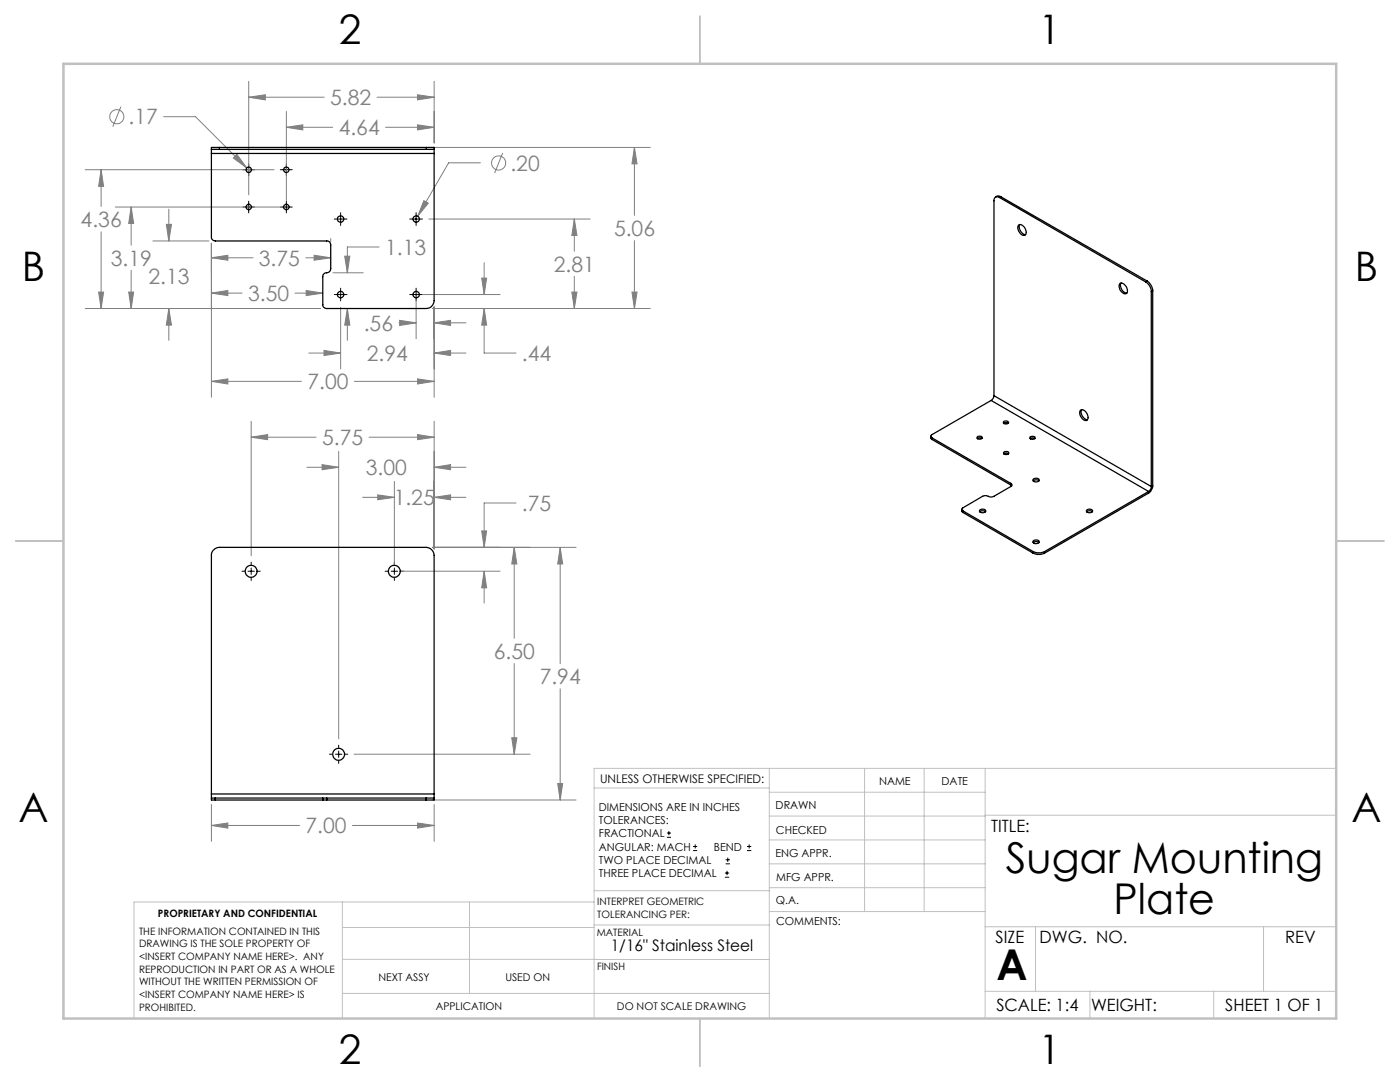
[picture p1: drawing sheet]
<svg xmlns="http://www.w3.org/2000/svg" width="279mm" height="216mm" viewBox="0 0 279 216" stroke-linecap="round" stroke-linejoin="round" font-family="sans-serif">
<g fill="none" stroke="#808080" stroke-width=".2">
<path d="M49.6 19.4l3.4-.5v1zM49.6 16.2v22.7M49.6 19.4h15.1M75.2 19.4h11.4M83.3 18.9l3.3 .5-3.3 .5zM86.6 16.2v12.3M17 33.9h37.7M20.2 33.9l.5 3.3h-1zM20.2 33.9v7.3M24.1 21.3l-1.6 4M32.7 23.3h6.3l10.2 10.2M47.3 30.8l1.9 2.7-2.6-2z"/>
<path d="M57.1 25.4l3.3-.5v1zM57.1 22.2v17.8M57.1 25.4h9.3M76.9 25.4h9.7M83.3 24.9l3.3 .5-3.3 .5zM86.3 29.4h43.5M95.9 32.5h-6.4l-6.1 10.6M100.3 30.5l-1.6 4M126.6 29.4l.5 3.3h-1zM126.6 29.4v13.6M19.7 58.3h1l-.5 3.3zM20.2 46.2v15.4"/>
<path d="M23 41.3h32.9M25.7 58.3h1l-.5 3.3zM26.2 41.3l.5 3.3h-1zM26.2 41.3v7.6M26.2 53.9v7.7M30.5 48.1h11.2M33.2 44.8h1l-.5 3.3zM33.7 41.7v6.4M42.2 58.5l3.3-.5v1zM42.2 51.4l3.3-.5v1zM42.2 48.5v30.8M42.2 58.5h6.1"/>
<path d="M42.2 51.4h8.3M58.9 58.5h5.5M61 51.4h5M61.1 58l3.3 .5-3.3 .5zM62.7 50.9l3.3 .5-3.3 .5zM66 47.6v.7M66.5 54.4h6M68.8 51.1h1l-.5 3.3zM75.7 49.3h-6.4v5.1M84.3 58.8h15.5M84.6 40l.9 .5-2.1 2.6zM85.6 43.7h32.2"/>
<path d="M96.1 55.5h1l-.5 3.3zM96.6 52.4v6.4M114.1 58.3h1l-.5 3.3zM114.6 43.7l.5 3.3h-1zM114.6 43.7v6.4M114.6 55.1v6.5M126.1 58.3h1l-.5 3.3zM126.6 48v13.6M17 61.6h46.9M33.7 61.6l.5 3.3h-1zM33.7 61.6v6.3M42.2 76.1l3.3-.5v1z"/>
<path d="M42.2 76.1h17.9M61.6 70.4h6.4M64.7 69.9l3.3 .5-3.3 .5zM68 61.3v12.3M69.3 61.6l.5 3.3h-1zM69.3 61.6v6.3M70.7 76.1h15.9M79.6 64.4h3.4M79.8 63.9l3.2 .5-3.2 .5zM83 60v7.6M83.3 75.6l3.3 .5-3.3 .5zM86.3 61.6h43.5"/>
<path d="M86.6 64.4l3.3-.5v1zM86.6 70.4l3.3-.5v1zM86.6 61.2v18.1M86.6 70.4h6.4M86.6 64.4h6.4M96.6 61.6l.5 3.3h-1zM96.6 61.6v8.8h6.4M50.1 87.2l3.3-.5v1zM50.1 84.1v26.8M50.1 87.2h13M61.2 93.2h6.4M64.3 92.7l3.3 .5-3.3 .5z"/>
<path d="M67.6 90.1v57.3M72.4 99.2h6.3M73.7 87.2h12.9M75.4 98.7l3.3 .5-3.3 .5zM78.7 96.1v16.6M83.3 86.7l3.3 .5-3.3 .5zM86.6 99.2l3.3-.5v1zM86.6 93.2l3.3-.5v1zM86.6 84.1v25.4M86.6 99.2h6.4M86.6 93.2h6.4M80 114h19.8"/>
<path d="M86.3 109.2h28.7M96.1 105.9h1l-.5 3.3zM96.6 114l.5 3.3h-1zM96.6 114v6.3M102.6 109.2l.6 3.3h-1.1zM102.6 109.2v18.2M103 100.4h-6.4v8.8M111.8 109.2l.5 3.3h-1zM111.8 109.2v23.2M102.6 132.4v18.1M111.8 137.4v22.2M70.7 150.5h35.1"/>
<path d="M86.3 159.6h28.7M102.1 147.2h1.1l-.6 3.3zM111.3 156.4h1l-.5 3.2zM42.2 164.7l3.3-.5v1zM42.2 160.5v7.4M42.2 164.7h17.6M70.3 164.7h16.3M83.3 164.2l3.3 .5-3.3 .5zM86.6 160.5v7.4"/>
<circle cx="23.3" cy="23.3" r="1.41"/>
<circle cx="99.5" cy="32.5" r="1.42"/>
</g>
<g fill="none" stroke="#000" stroke-width=".2">
<path d="M48.5 33.9h2.3M49.6 32.7v2.4M56 33.9h2.3M57.2 32.7v2.4M48.5 41.3h2.3M49.6 40.1v2.4M56 41.3h2.3M57.2 40.1v2.4M66.7 43.7h2.6M66.7 58.8h2.6M68 42.4v2.6M68 57.5v2.5"/>
<path d="M81.8 43.7h2.5M81.8 58.8h2.5M83 42.4v2.6M83 57.5v2.5M48.3 114h.6M49.5 114h1.3M50.1 112.2v.5M50.1 113.3v1.3M50.1 115.3v.5M51.4 114h.5M76.9 114h.5M78.1 114h1.2"/>
<path d="M78.7 112.2v.5M78.7 113.3v1.3M78.7 115.3v.5M80 114h.5M65.8 150.5h.5M67 150.5h1.2M67.6 148.7v.5M67.6 149.9v1.2M67.6 151.8v.5M68.9 150.5h.5M133.1 167.1h.8M133.1 166.2h.8"/>
<path d="M133.5 165.8v.9M138.3 169.7h.8M138.3 168.9h.8M138.7 168.5v.8M144.7 175h.8M144.7 174.2h.8M144.8 172.4h.9M144.8 171.6h.9M145.1 173.8v.8M145.2 171.1v.9M149.1 169.7h.8M149.1 168.9h.8"/>
<path d="M149.5 168.5v.8"/>
</g>
<g fill="none" stroke="#c0c0c0" stroke-width=".2">
<path d="M118.6 157.2h34.9M153.5 153.3v49.9M153.5 158.1h43.1M172.5 153.3v28.6M184.4 153.3v28.6M196.6 153.3v49.9M266.7 153.3h-148.1v49.9M68.3 180v23.2M93.7 180v18.2M118.6 177.7h35M118.6 180h-91.9v23.2M153.5 167.6h43.1"/>
<path d="M153.5 162.8h43.1M153.5 172.4h43.1M153.5 177.1h43.1M196.6 162.7h70.1M68.3 198.2h85.2M68.3 191.4l85.2 .1M68.3 185.1h50.3M118.6 184.6h35M153.6 181.9h43M196.6 197.8h70.1M196.6 184.9h70.1M206.7 184.9v12.9"/>
<path d="M217.5 197.8v5.4M242.2 197.8v5.4M252.2 184.9v12.9"/>
</g>
<path d="M139.7 3.2v9.5M3.1 107.9h9.6M266.7 107.9h9.5M139.7 203.2v9.6" fill="none" stroke="#c0c0c0" stroke-width=".25"/>
<path d="M12.7 12.7h254v190.5h-254z" fill="none" stroke="#c0c0c0" stroke-width=".5"/>
<path d="M111.8 109.2l.5 3.3h-1zM111.3 156.4h1l-.5 3.2zM83.3 164.2l3.3 .5-3.3 .5zM42.2 164.7l3.3-.5v1zM86.6 99.2l3.3-.5v1zM75.4 98.7l3.3 .5-3.3 .5zM86.6 93.2l3.3-.5v1zM64.3 92.7l3.3 .5-3.3 .5zM83.3 86.7l3.3 .5-3.3 .5zM50.1 87.2l3.3-.5v1zM96.1 105.9h1l-.5 3.3zM96.6 114l.5 3.3h-1zM102.6 109.2l.6 3.3h-1.1zM102.1 147.2h1.1l-.6 3.3zM96.6 61.6l.5 3.3h-1zM96.1 55.5h1l-.5 3.3zM114.1 58.3h1l-.5 3.3zM114.6 43.7l.5 3.3h-1zM126.1 58.3h1l-.5 3.3zM126.6 29.4l.5 3.3h-1zM86.6 64.4l3.3-.5v1zM79.8 63.9l3.2 .5-3.2 .5zM86.6 70.4l3.3-.5v1zM64.7 69.9l3.3 .5-3.3 .5zM25.7 58.3h1l-.5 3.3zM26.2 41.3l.5 3.3h-1zM19.7 58.3h1l-.5 3.3zM20.2 33.9l.5 3.3h-1zM83.3 24.9l3.3 .5-3.3 .5zM57.1 25.4l3.3-.5v1zM83.3 18.9l3.3 .5-3.3 .5zM49.6 19.4l3.4-.5v1zM47.3 30.8l-.7 .7 2.6 2zM84.6 40l-1.2 3.1 2.1-2.6zM33.7 61.6l.5 3.3h-1zM33.2 44.8h1l-.5 3.3zM83.3 75.6l3.3 .5-3.3 .5zM42.2 76.1l3.3-.5v1zM61.1 58l3.3 .5-3.3 .5zM42.2 58.5l3.3-.5v1zM62.7 50.9l3.3 .5-3.3 .5zM42.2 51.4l3.3-.5v1zM69.3 61.6l.5 3.3h-1zM68.8 51.1h1l-.5 3.3z" fill="#808080"/>
<g fill="none" stroke="#000" stroke-width=".25">
<path d="M42.2 29.8h1.6M42.2 29.8v.8M42.2 30.6v16.7a.78 .78 0 0 0 .8 .8h22.2a.78 .78 0 0 1 .8 .8v4.7a.93 .93 0 0 1-1.1 .9l-.5 .6v5.7a.73 .73 0 0 0 .8 .8h19.9a1.63 1.63 0 0 0 1.5-1.6v-29.4M42.2 30.6h44.4M43.8 29.4h-1.6v.4M43.8 29.8h41.3M43.8 29.4v.4M43.8 29.4h41.3M85.1 29.8h1.5M85.1 29.4h1.5v.4M85.1 29.4v.4M86.6 29.8v.8"/>
<path d="M199.5 39.4a.67 .67 0 0 0-.8-.1 .67 .67 0 0 0-.3 .8v38.9M199.5 39.4l29.2 16.9M199.7 39.3l-.4-.2-.6 .2M199.7 39.3l-.2 .1M199.7 39.3l29.3 16.8M203.3 44.9a1.24 1.24 0 0 1 1.5 1.3 .6 .6 0 0 1-.3 .8 .6 .6 0 0 1-.8-.3 1.6 1.6 0 0 1-.4-1.8zM203.5 44.8a1.54 1.54 0 0 0 1.2 2M223.5 56.6a1.24 1.24 0 0 1 1.5 1.2 .6 .6 0 0 1-.3 .8 .6 .6 0 0 1-.8-.3 1.52 1.52 0 0 1-.4-1.7zM223.7 56.5a1.53 1.53 0 0 0 1.2 2M228.7 56.3a2.37 2.37 0 0 1 1.1 1.9M229 56.1a2.51 2.51 0 0 1 1 1.9M229 56.1l-.3 .2"/>
<path d="M229.8 58.2v38.9M230 58l-.2 .2M230 58v38.9M197.8 79.9l-11.8 6.8a.35 .35 0 0 0-.2 .3 .35 .35 0 0 0 .2 .4M197.8 79.9l31.4 18.2M198.4 79l-.2 .5-.4 .4M198.4 79l31.4 18.1M185.8 87v.5l.2 .2M186 87.4l15.7 9M186 87.4v.3M186 87.7l15.7 9.1M195 87.2a.63 .63 0 0 1 1 .2 .61 .61 0 0 1-1-.1z"/>
<path d="M195.1 87.5l.3-.2 .6 .2M200.3 84.2a.63 .63 0 0 1 1 .1 .61 .61 0 0 1-1.1-.1zM200.3 84.5l.4-.2 .5 .2M200.3 90.2a.53 .53 0 0 1 .6-.2 .53 .53 0 0 1 .4 .5 .63 .63 0 0 1-1-.2zM200.3 90.6l.4-.2 .6 .2M201.7 96.4a.33 .33 0 0 1 .3 .4 .33 .33 0 0 1-.3 .3l-3.5 2-.6 .1-.9-.3-.6 .1-3.9 2.3a.33 .33 0 0 0-.3 .3 .33 .33 0 0 0 .3 .4M201.7 96.8l.2 .1M201.7 96.4v.4M205.6 87.2a.67 .67 0 0 1 1 .2 .61 .61 0 0 1-1.1-.1zM205.6 87.5l.4-.1 .5 .1M206.2 96a.86 .86 0 0 1 1.1 0M206.3 95.6a.63 .63 0 0 1 .6-.2 .63 .63 0 0 1 .5 .5 .67 .67 0 0 1-.7 .3 .67 .67 0 0 1-.5-.5z"/>
<path d="M215.6 81.9a1.18 1.18 0 0 1 1.5 1.2 .6 .6 0 0 1-.3 .8 .6 .6 0 0 1-.8-.3 1.52 1.52 0 0 1-.4-1.7zM215.9 81.7a1.54 1.54 0 0 0 1.1 2M229.2 98.1l-20.7 12M229.2 98.1v.3M229.2 98.4l-20.7 12M229.8 97.1l-.2 .5-.4 .5M230 96.9a1.98 1.98 0 0 1-.8 1.5M230 96.9l-.2 .2M191.9 101.6v.4l.3 .3M192.2 102l14 8.1M192.2 102v.3M192.2 102.3l14 8.1"/>
<path d="M195.5 102.1a.86 .86 0 0 1 1.2 0M195.6 101.7a.65 .65 0 0 1 .7-.1 .65 .65 0 0 1 .4 .5 .77 .77 0 0 1-1.2-.2zM206.2 108a.74 .74 0 0 1 1.2 .1 .65 .65 0 0 1-.7 .4 .65 .65 0 0 1-.5-.5zM206.2 110.1a2.7 2.7 0 0 0 2.3 0M206.2 110.4a2.7 2.7 0 0 0 2.3 0M206.2 108.3a.86 .86 0 0 1 1.1 0M206.2 110.1v.3M208.5 110.1v.3M216.9 101.8a.74 .74 0 0 1 1.2 .2 .72 .72 0 0 1-1.3-.1zM216.9 102.1a.9 .9 0 0 1 1.1 0M42.2 159.2h.8M42.2 159.2v.4h.8"/>
<path d="M42.2 158.4v.8M42.2 158.4v-47.6a1.63 1.63 0 0 1 1.6-1.6h41.3a1.7 1.7 0 0 1 1.5 1.6v47.6M42.2 158.4h44.4M43 159.2h21.4M43 159.6h21.4M43 159.2v.4M64.4 159.2h.8M64.4 159.6h.8M64.4 159.2v.4M65.2 159.2v.4M65.2 159.2h19.9M65.2 159.6h19.9"/>
<path d="M85.1 159.2h1.5M85.1 159.2v.4M86.6 159.2v.4h-1.5M86.6 158.4v.8"/>
<circle cx="49.6" cy="33.9" r=".55"/>
<circle cx="57.1" cy="33.9" r=".55"/>
<circle cx="49.7" cy="41.3" r=".54"/>
<circle cx="57.1" cy="41.3" r=".54"/>
<circle cx="68" cy="43.7" r=".64"/>
<circle cx="68" cy="58.8" r=".63"/>
<circle cx="83.1" cy="43.7" r=".64"/>
<circle cx="83.1" cy="58.8" r=".63"/>
<circle cx="50.1" cy="114" r="1.19"/>
<circle cx="78.7" cy="114" r="1.19"/>
<circle cx="67.6" cy="150.5" r="1.19"/>
</g>
<g font-size="8.5">
<text x="200.7" y="174.2">Sugar Mounting</text>
<text x="222.2" y="182.3">Plate</text>
<text x="198.9" y="195.5">A</text>
</g>
<g font-size="8.1">
<text x="67.6" y="8.9">2</text>
<text x="207.3" y="8.9">1</text>
<text x="4.4" y="56.2">B</text>
<text x="270.4" y="56.2">B</text>
<text x="3.7" y="164.1">A</text>
<text x="269.7" y="164.1">A</text>
<text x="67.6" y="212.4">2</text>
<text x="207.3" y="212.4">1</text>
</g>
<g font-size="4.2" fill="#808080">
<text x="65.9" y="21">5.82</text>
<text x="25.7" y="24.8">.17</text>
<text x="67.6" y="27">4.64</text>
<text x="101.9" y="34.1">.20</text>
<text x="16.1" y="45.3">4.36</text>
<text x="122.5" y="47.1">5.06</text>
<text x="22.1" y="53">3.19</text>
<text x="51.7" y="53">3.75</text>
<text x="76.9" y="50.9">1.13</text>
<text x="29.6" y="56.6">2.13</text>
<text x="110.5" y="54.2">2.81</text>
<text x="49.5" y="60.1">3.50</text>
<text x="72.6" y="66">.56</text>
<text x="61.3" y="77.7">7.00</text>
<text x="73.2" y="72">2.94</text>
<text x="104.2" y="72">.44</text>
<text x="64.3" y="88.8">5.75</text>
<text x="73" y="94.8">3.00</text>
<text x="78.6" y="100.8">1.25</text>
<text x="104.2" y="102">.75</text>
<text x="98.5" y="131.5">6.50</text>
<text x="107.7" y="136.5">7.94</text>
<text x="61" y="166.3">7.00</text>
</g>
<g font-size="3.4">
<text x="197.8" y="166">TITLE:</text>
<text x="198.7" y="188.1">SIZE</text>
<text x="207.5" y="188.1">DWG. NO.</text>
<text x="256.5" y="188.2">REV</text>
<text x="198.8" y="201.7">SCALE: 1:4</text>
<text x="217.7" y="201.8">WEIGHT:</text>
<text x="244.5" y="201.7">SHEET 1 OF 1</text>
</g>
<text font-size="3.2" x="121.9" y="189.8">1/16&quot; Stainless Steel</text>
<text font-size="2.4" x="119.8" y="156.2">UNLESS OTHERWISE SPECIFIED:</text>
<g font-size="2.2">
<text x="119.5" y="161.8">DIMENSIONS ARE IN INCHES</text>
<text x="154.8" y="161.4">DRAWN</text>
<text x="175.4" y="156.6">NAME</text>
<text x="187.9" y="156.7">DATE</text>
<text x="119.5" y="164.4">TOLERANCES:</text>
<text x="119.5" y="167.1">FRACTIONAL</text>
<text x="154.9" y="166.3">CHECKED</text>
<text x="119.5" y="169.7">ANGULAR: MACH</text>
<text x="119.5" y="172.4">TWO PLACE DECIMAL</text>
<text x="142.5" y="169.7">BEND</text>
<text x="154.8" y="171">ENG APPR.</text>
<text x="119.5" y="175">THREE PLACE DECIMAL</text>
<text x="154.9" y="175.7">MFG APPR.</text>
<text x="154.9" y="180.4">Q.A.</text>
<text x="154.9" y="184.6">COMMENTS:</text>
</g>
<g font-size="2.1">
<text x="75.5" y="195.7">NEXT ASSY</text>
<text x="100.9" y="195.7">USED ON</text>
<text x="86.9" y="201.5">APPLICATION</text>
<text x="123.1" y="201.6">DO NOT SCALE DRAWING</text>
</g>
<g font-size="2">
<text x="31.5" y="182.9">PROPRIETARY AND CONFIDENTIAL</text>
<text x="119.2" y="180.6">INTERPRET GEOMETRIC</text>
<text x="119.2" y="183.1">TOLERANCING PER:</text>
<text x="27.8" y="186.5">THE INFORMATION CONTAINED IN THIS</text>
<text x="27.8" y="189">DRAWING IS THE SOLE PROPERTY OF</text>
<text x="27.8" y="191.6">&lt;INSERT COMPANY NAME HERE&gt;. ANY</text>
<text x="119.1" y="186.7">MATERIAL</text>
<text x="27.8" y="194.1">REPRODUCTION IN PART OR AS A WHOLE</text>
<text x="27.8" y="196.6">WITHOUT THE WRITTEN PERMISSION OF</text>
<text x="119.1" y="193.5">FINISH</text>
<text x="27.8" y="199.1">&lt;INSERT COMPANY NAME HERE&gt; IS</text>
<text x="27.8" y="201.7">PROHIBITED.</text>
</g>
</svg>
